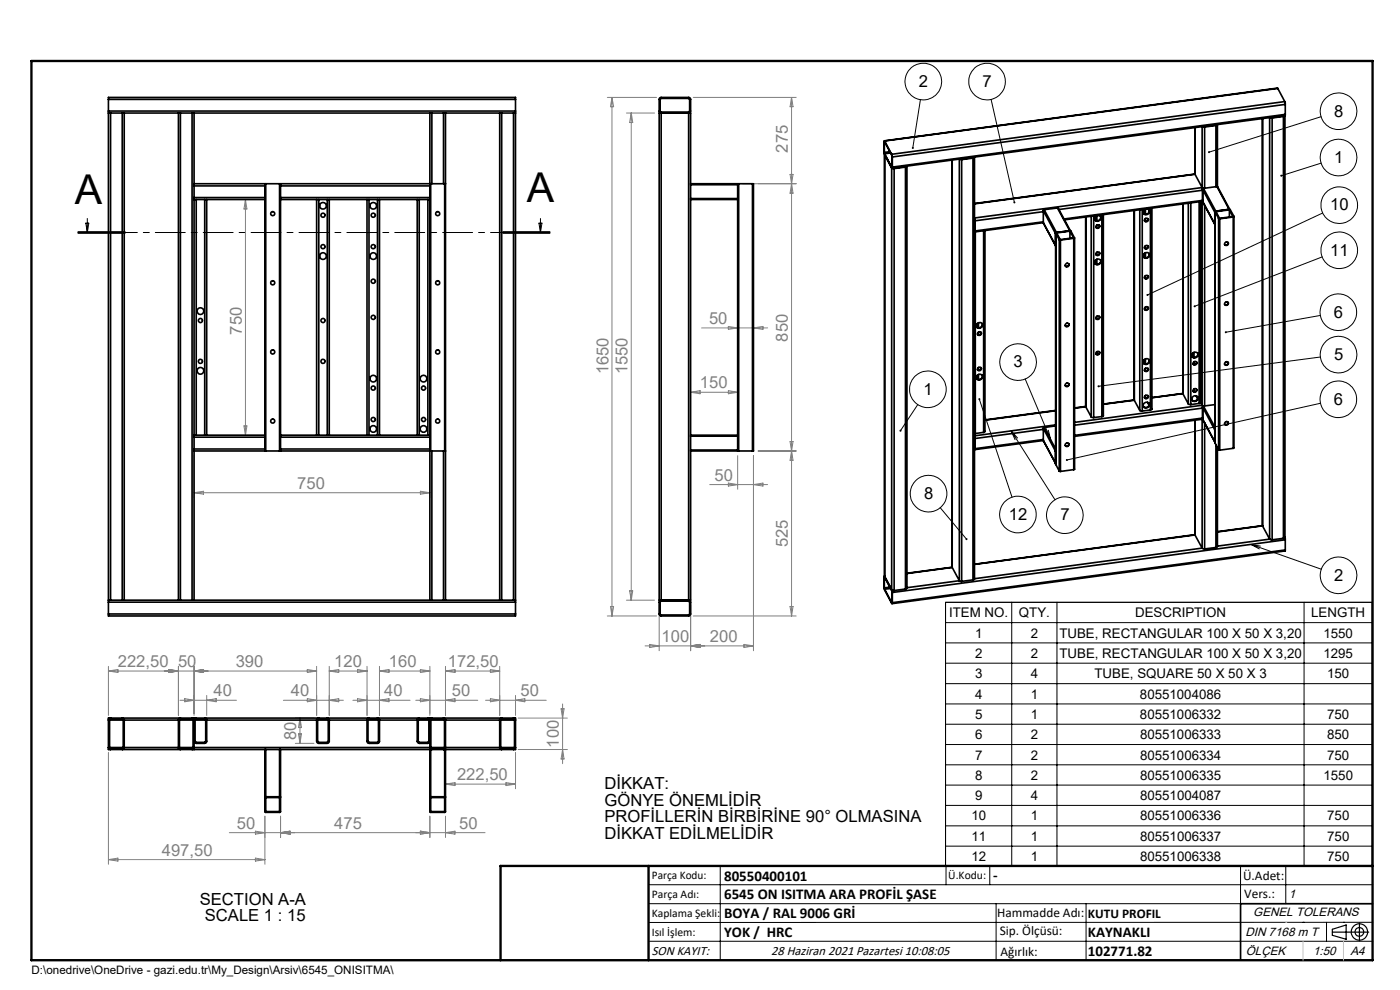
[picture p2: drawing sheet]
<svg xmlns="http://www.w3.org/2000/svg" width="297mm" height="210mm" viewBox="0 0 297 210" stroke-linecap="round" stroke-linejoin="round" font-family="sans-serif">
<g fill="none" stroke="#000" stroke-width=".21">
<path d="M195.3 21.1l-1.7 10.3M210.3 21.1l4.9 21.8M280.2 24.8l-23.7 7.5M280.3 34.6l-8.5 2.7M16.5 49.5h10zM16.5 49.3h10M16.5 49.1h10M18.2 47.3h.6l-.3 2zM18.5 46.3v3M106.7 49.3h10M106.7 49.1h10M106.7 49.5h10"/>
<path d="M114.3 47.3h.7l-.3 2zM114.7 46.3v3M280.5 54.5l-27.1 10.5M280.6 45.2l-37.2 17.4M280.1 66.9l-20 3.6M280.1 75.7l-47.1 6.2M194.7 85.8l-3.7 5.6M207.8 84.7l6.9 20.8M214.5 91.4l9.3 14.6M214.5 91.4l1.4 1.5M214.5 91.4l.8 1.9M217.5 80.4l5.4 12.8"/>
<path d="M221.8 91.5l1.1 1.7M222.4 91.3l.5 1.9M280.1 85.5l-53.8 12.1M199.5 107.7l5.5 6.7M265.4 115.5l14.9 5.2M265.4 115.5l2 .3M265.4 115.5l1.8 .9M200.6 127.8h90.5v56h-90.5zM200.6 132.1h90.5M200.6 136.4h90.5M214.6 127.8v56M224.2 127.8v56"/>
<path d="M276.6 127.8v56M200.6 140.7h90.5M200.6 145h90.5M200.6 149.3h90.5M200.6 153.6h90.5M200.6 157.9h90.5M200.6 162.2h90.5M200.6 166.5h90.5M200.6 170.8h90.5M200.6 175.2h90.5M200.6 179.5h90.5M137.6 187.7h153.6"/>
<path d="M137.6 191.7h153.6M137.6 199.7h153.6M152.8 183.7v20M200.7 183.7v4M210 183.7v4M211.3 191.7v12M230.4 191.7v12M263.2 183.7v20M272.8 183.7v8M276.4 195.6h.1M281.4 195.6v4.1M285 195.6h.1"/>
<path d="M291.2 195.6l-153.6 .1"/>
<circle cx="195.9" cy="17.3" r="3.9"/>
<circle cx="209.4" cy="17.3" r="3.9"/>
<circle cx="284" cy="23.6" r="3.9"/>
<circle cx="284" cy="33.4" r="3.9"/>
<circle cx="284.1" cy="53.1" r="3.9"/>
<circle cx="284.1" cy="43.5" r="3.9"/>
<circle cx="216" cy="76.8" r="3.9"/>
<circle cx="283.9" cy="66.2" r="3.9"/>
<circle cx="284" cy="75.2" r="3.9"/>
<circle cx="196.8" cy="82.6" r="3.9"/>
<circle cx="283.9" cy="84.7" r="3.9"/>
<circle cx="197" cy="104.7" r="3.9"/>
<circle cx="215.9" cy="109.1" r="3.9"/>
<circle cx="225.9" cy="109.3" r="3.9"/>
<circle cx="284" cy="122.1" r="3.9"/>
</g>
<g fill="none" stroke="#000" stroke-width=".25">
<path d="M282.6 197.7h7.8M282.6 197.1l3-.9v3l-3-.8zM288.4 195.8v3.8M106.2 203.7h185"/>
<circle cx="288.4" cy="197.7" r="1.74"/>
<circle cx="288.4" cy="197.7" r=".93"/>
</g>
<path d="M116.7 49.3h-100.2" fill="none" stroke="#000" stroke-width=".21" stroke-dasharray="6.3 1.3 1.3 1.3" stroke-dashoffset="3.9"/>
<g fill="none" stroke="#808080" stroke-width=".21">
<path d="M128.8 20.7h10.5M129.8 20.7v110M129.8 20.7l.4 1.9h-.7zM132.9 24h6M133.9 24v103.3M133.9 24l.3 2h-.6zM147.1 20.7h21.8M157.5 39h11.4M167.6 37h.6l-.3 2zM167.9 20.7v110M167.9 20.7l.3 1.9h-.6zM167.9 39l.3 2h-.6z"/>
<path d="M52.1 42.3v50M52.1 42.3l.3 2h-.6zM148.8 69.6h14M154.5 69.2l2 .4-2 .3zM159.8 69.6l2.1-.4v.7zM41.2 96.7v8.8M51.8 90.3h.6l-.3 2zM91.2 96.7v8.8M146.5 83.2l2-.3v.6zM146.5 83.2h10M146.5 96.7v41.3M154.5 82.9l2 .3-2 .3z"/>
<path d="M156.5 96.7v7.1M159.8 96.7v41.3M160.8 95.7h8.1M167.6 93.7h.6l-.3 2zM167.9 95.7l.3 1.9h-.6zM41.2 104.5l2-.3v.6zM41.2 104.5h50M89.2 104.2l2 .3-2 .3zM150.6 102.8h12.2M154.5 102.5l2 .3-2 .3zM159.8 102.8l2.1-.3v.6zM128.8 130.7h10.5"/>
<path d="M129.5 128.6h.7l-.4 2.1zM132.9 127.3h6M133.6 125.3h.6l-.3 2zM136.8 137h23M137.8 136.7l2 .3-2 .4zM139.8 128.3v9.7M146.5 137l2-.3v.7zM147.1 130.7h21.8M157.8 136.7l2 .3-2 .4zM167.6 128.6h.6l-.3 2.1zM23 159.6v23.7M23 142.3h44.2"/>
<path d="M23 141.3v10.5M23 142.3l2-.3v.7zM35.8 142l2.1 .3-2.1 .4zM37.9 141.3v10.5M38.2 148.5h12M39.2 148.2l2 .3-2 .4zM41.2 141.3v10.5M41.2 142.3l2-.3v.7zM43.9 147.5v4.3M43.9 148.5l2-.3v.7zM60.1 148.5h12.7M62.7 152.3h3.9"/>
<path d="M62.7 157.7h3.9M63.3 155.7h.7l-.4 2zM63.6 152.3v5.4M63.6 152.3l.4 2h-.7zM65.2 148.2l2 .3-2 .4zM65.2 142l2 .3-2 .4zM67.2 141.3v10.5M69.8 148.5l2.1-.3v.7zM69.8 141.3v10.5M69.8 142.3h8.1M69.8 142.3l2.1-.3v.7zM74.9 148.5h12.1"/>
<path d="M75.8 148.2l2.1 .3-2.1 .4zM75.8 142l2.1 .3-2.1 .4zM77.9 141.3v10.5M80.5 142.3h10.7M80.5 148.5l2-.3v.7zM80.5 141.3v10.5M80.5 142.3l2-.3v.7zM88.2 148.5h13.2M89.2 142l2 .3-2 .4zM89.2 148.2l2 .3-2 .4zM91.2 141.3v10.5M94.5 142.3h11.5"/>
<path d="M94.5 141.3v10.5M94.5 142.3l2-.3v.7zM94.5 148.5l2-.3v.7zM103 148.5h12.9M104 142l2 .3-2 .4zM104 148.2l2 .3-2 .4zM106 141.3v10.5M109.4 147.5v4.3M109.4 159.6v7.7M109.4 148.5l1.9-.3v.7zM109.9 152.3h10.5M109.9 159h10.5"/>
<path d="M119 150.3h.7l-.4 2zM119.3 149.3v12.7M119.3 159l.4 2h-.7zM48.6 176.6h54.3M54.2 176.3l2 .3-2 .3zM56.2 173.1v10.2M59.5 173.1v4.6M59.5 176.6l2-.3v.6zM89.2 176.3l2 .3-2 .3zM91.2 173.1v4.6M94.5 173.1v4.6M94.5 176.6l2-.3v.6z"/>
<path d="M94.5 166.3l2-.3v.6zM94.5 166.3h14.9M107.4 166l2 .3-2 .3zM23 182.3l2-.3v.7zM23 182.3h33.2M54.2 182l2 .3-2 .4z"/>
</g>
<g fill="none" stroke="#000" stroke-width=".35">
<path d="M271.1 18.8l-83.5 11.1M271.1 18.8l-83.4 11.1M271.1 18.8l1.5 2.7M23 24h.5M23 21.1v-.4h86.4v.4M23 23.6v.4M23 21.1v2.5M23 24v103.3M23 23.6h86.4M23 21.1h86.4M23.5 24v103.3M23.5 24h2.4"/>
<path d="M25.9 24h.5M25.9 24v103.3M26.4 24v103.3M26.4 24h11.5M37.9 24h.4M37.9 24v103.3M38.3 24h2.4M38.3 24v103.3M40.7 24h.5M40.7 24v103.3M41.2 39v.4M41.2 24h50"/>
<path d="M41.2 24v15M41.2 39.4v2.5M41.2 39h15M41.2 39.4h15M56.2 39h.2M56.2 39v56.7M56.4 39h2.9M56.4 39v56.7M59.3 39h.2M59.3 39v56.7M59.5 39h31.9M59.5 39v56.7"/>
<path d="M59.5 39.4h31.7M91.2 24h.4M91.2 24v103.3M91.4 39h2.9M91.4 39v56.7M91.6 24h2.5M91.6 24v15M94.1 24h.4M94.1 24v15M94.3 39h.2M94.3 39v56.7M94.5 24h11.5"/>
<path d="M94.5 24v103.3M106 24h.4M106 24v103.3M106.4 24h2.5M106.4 24v103.3M108.9 24h.5M108.9 24v103.3M109.4 23.6v.4M109.4 21.1v2.5M109.4 24v103.3M140.1 20.9h6.1l.1 .2v2.5l-.1 .2h-6l-.1-.2zM140.3 24h-.5v103.3h.5"/>
<path d="M140.3 24l-.4-.1-.1-.3v-2.6l.4-.3h6.1l.2 .3v2.6l-.4 .4M140.3 24h5.8M140.3 24v103.3M146.1 24h.4v103.3h-.4M146.1 24v103.3M146.5 39h10M146.5 39.2h10M156.5 39h.2M156.5 39v.2M156.5 39.2v2.9M156.7 39h2.9M156.7 39v56.7"/>
<path d="M159.6 39h.2v56.7h-.2M159.6 39v56.7M187.6 32.2l.1 .6M187.6 32.3l.1 .3M187.6 32.8v89.4M187.7 29.9l-.1 2.4M187.7 32.8l1.5 2.8M187.7 32.8v89.5M187.7 29.9l1.5 2.8M187.7 32.6l1.5 2.8M187.7 30.2l-.1-.1 1.6 2.9v2.4M188.8 32.2l-1.2 .1"/>
<path d="M188.9 32.4l-1.2 .2M189.2 32.7l.1 .6M189.2 35.6v89.5M189.2 35.4h.1M189.3 35.4l-.1 .2M189.3 33.3v2.1M189.7 35.8v89.5M190.4 35.5v.1M190.7 35.5h.1M192.1 35.4l.3-.2v89.6l-.3 .1M192.1 35.4l-2.4 .4M192.1 35.4v89.5"/>
<path d="M192.2 35.3l-2.8 .3M202 34v86.4M203.5 33.8v89.4M203.6 33.8l.4 .1M204 33.9v89.4M204.8 33.6h.1M205 33.5v.1M206.4 33.5l.3-.2v89.5M206.4 33.5l-2.4 .4M206.4 33.5v89.5M206.5 33.4l-2.7 .3M253.5 37l-46.8 6.2"/>
<path d="M253.5 27v10M253.5 37l1.5 2.8M255 39.8l.1 .5-30.5 4.1M255 39.8l-48.3 6.4M255.3 40l-.2 .2M255.3 40l2.6 4.8M255.6 26.9l-.5-.1-.1 13M255.6 26.9v13M256.3 26.7h.1M256.5 26.7h.1M258 26.6l.3-.2v13.2M258 26.6l-2.4 .3"/>
<path d="M258 26.6v13M258 26.4l-2.7 .4M258.2 39.6l2.7 4.8M258.2 39.6l-2.9 .4M258.2 39.6l2.5 4.8M267.8 25.1v86.4M269.9 25l-.5-.1-.1 89.5M269.9 25v89.5M270.6 24.8h.1M270.9 24.7v.1M272.3 24.7l-2.4 .3M272.3 24.7v89.5"/>
<path d="M272.3 24.5l-2.7 .4M272.6 21.5l.1 .6M272.6 21.5l-83.4 11.2M272.6 24.5l-.3 .2M272.6 24.5v89.5M272.6 24.5l-83.4 11.2 .5 .1M272.7 24.3l-.1 .2M272.7 22.1v2.2M272.7 22.1l-83.4 11.2M272.7 24.3l-83.4 11.1M41.2 41.9v.4M41.2 42.3v50"/>
<path d="M41.2 42.3h15M41.2 41.9h15M41.6 42.3v50M43.4 42.3v50M43.9 42.3v50M59.5 42.3h31.7M59.5 41.9h31.7M67.2 42.3v50M67.6 42.3v50M69.4 42.3v50M69.8 42.3v50M77.9 42.3v50"/>
<path d="M78.3 42.3v50M80.1 42.3v50M80.5 42.3v50M88.5 42.3v50M88.9 42.3v50M90.8 42.3v50M146.5 42.3h10M146.5 42.1h10M156.5 42.1v.2M156.5 42.3v50M206.7 46.3l.1 .5M206.7 46.5v2.5"/>
<path d="M206.7 49h.1M206.8 49l-.1 .2M206.8 46.8v2.2M206.9 49.2v42.8M208.7 49v42.7M209 48.9v42.7l-.3 .1M221.3 44.7l2.6 4.8v-.1l.1 49.1M221.3 47.2l2.6 5M221.3 47.2l2.6 4.9M221.3 47.2l-14.5 2M221.3 44.7v2.5M221.3 44.9l-14.5 1.9"/>
<path d="M221.3 47.1l-14.5 1.9M221.5 44.5l-.2 .2M221.5 44.5l2.6 4.8M224 49.5l.7 1.4M224 49.5v49M224.1 49.3l-.1 .2M224.2 49.4l2.8-.4 .8 1.4-2.9 .4zM224.3 44.1l.2 .1 2.6 4.8M224.3 44.1l-2.8 .4M224.3 44.1l2.6 4.9M224.7 50.9h.3M224.7 50.9v49"/>
<path d="M225 50.9v49.1M226.7 56v.3a.41 .41 0 0 1-.7 .1M226.9 49h.3l.7 1.4M226.9 49l-2.8 .3M227 49v1.5M227.8 50.5l-2.8 .4M227.8 50.5v49.1M227.9 50.4l-.1 .1M228 50.4v49.1l-.2 .1M230.3 46v40.3M231.5 45.9v42.5M232 45.8v42.8"/>
<path d="M232.4 55.2a.63 .63 0 0 1 1 .1 .63 .63 0 0 1-.4 .9 .63 .63 0 0 1-.7-.8zM232.4 45.9v.9M232.4 55.2v.8M232.5 45.9a.63 .63 0 0 1 1.1 .3 .63 .63 0 0 1-.9 .7 .55 .55 0 0 1-.5-.4 .55 .55 0 0 1 .3-.6zM232.7 45.7v1.1M232.7 47.8v.5M232.7 53.5v.6M232.7 55v1.1M233.3 47.8l-.1 .3a.47 .47 0 0 1-.7 .1M233.3 53.6l-.1 .3a.44 .44 0 0 1-.7 .1M233.5 45.9a.72 .72 0 0 1-.4 .9 .72 .72 0 0 1-.9-.2M233.5 55.2a.73 .73 0 0 1-.4 .8 .73 .73 0 0 1-.9-.2"/>
<path d="M233.8 45.6v42.8M234.1 45.5v42.7l-.3 .2M240.6 44.7v40.2M241.8 44.5v42.6M242.3 44.4v42.8M242.7 44.6a.65 .65 0 0 1 1.1 0 .65 .65 0 0 1-.7 .9 .55 .55 0 0 1-.5-.3 .55 .55 0 0 1 .1-.6zM242.7 53.8a.65 .65 0 0 1 .9-.2 .65 .65 0 0 1 .2 .9 .65 .65 0 0 1-.9 .2 .55 .55 0 0 1-.2-.9zM242.7 44.5v.9M242.7 53.8v.8M243 44.4v1.1M243 46.3v.6M243 52.1v.6"/>
<path d="M243 53.6v1.1M243 58.5v.6M243.6 46.4l-.1 .3a.44 .44 0 0 1-.7 .1M243.6 52.2l-.1 .2a.47 .47 0 0 1-.7 .2M243.6 58.6l-.1 .2a.47 .47 0 0 1-.7 .1M243.8 44.5a.73 .73 0 0 1-.4 .9 .73 .73 0 0 1-.9-.2M243.8 53.8a.73 .73 0 0 1-.4 .8 .73 .73 0 0 1-.9-.1M244.1 44.2v42.8M244.4 44.2v42.6l-.3 .2M250.9 43.3v40.2M252.1 43.1v42.6M252.6 43.1v42.7"/>
<path d="M254.4 42.8v42.8M254.7 42.8v42.6M255 42.7v43.3M255.1 42.7v-.2l-29.4 4M255.1 42.7l-29.3 3.9M255.1 42.7l2.7 5-.1-.2M255.1 40.2v2.5M255.1 40.2l2.6 4.8M255.1 42.7l2.6 4.8M255.6 43.5v42.6M257.7 45v2.5M257.8 44.9l-.1 .1"/>
<path d="M257.8 44.9v49.1l.7 1.4M257.8 44.9l.7 1.4M257.9 44.8l-.1 .1M258 44.9l2.8-.4 .7 1.4-2.8 .4zM258.5 46.3l.3 .1M258.5 46.3v49.1M258.8 46.4v49.1M260.5 51.5a.44 .44 0 0 1-.2 .4 .44 .44 0 0 1-.5-.1M260.7 44.4l.3 .1 .8 1.4-.2 .1M260.7 44.4l-2.8 .4M260.8 44.5v1.5M261.6 46l-2.8 .4"/>
<path d="M261.6 46v49.1M261.8 45.9v49.1l-.2 .1M207.2 68.8a.67 .67 0 0 1 .8-.4 .67 .67 0 0 1 .4 .8 .67 .67 0 0 1-.8 .4 .56 .56 0 0 1-.4-.8zM207.3 79.6a.64 .64 0 0 1 1.1 .1 .64 .64 0 0 1-.7 .9 .54 .54 0 0 1-.5-.3 .54 .54 0 0 1 .1-.7zM207.3 68.6v.9M207.3 79.6v.8M207.6 68.5v1M207.6 70.4v.6M207.6 78v.5M207.6 79.4v1.1M208.1 70.5v.3a.44 .44 0 0 1-.7 .1M208.1 78v.2a.47 .47 0 0 1-.7 .2"/>
<path d="M208.4 68.6a.71 .71 0 0 1-.4 .8 .71 .71 0 0 1-.8-.1M208.4 79.6a.71 .71 0 0 1-.4 .8 .71 .71 0 0 1-.8-.1M226.7 68.7v.3a.41 .41 0 0 1-.7 .1M232.7 67.1v.6M232.7 74.6v.6M233.3 67.1l-.3 .5-.5-.1M233.3 74.6l-.1 .4a.47 .47 0 0 1-.7 .1M242.7 76.4a.65 .65 0 0 1 1.1 0 .65 .65 0 0 1-.7 .9 .56 .56 0 0 1-.5-.3 .56 .56 0 0 1 .1-.6zM242.7 76.3v.8M243 65.1v.6M243 76.1v1.1M243 78.1v.6"/>
<path d="M243.6 65.2l-.1 .3a.44 .44 0 0 1-.7 .1M243.6 78.2l-.1 .3a.47 .47 0 0 1-.7 .1M243.8 76.3a.72 .72 0 0 1-.4 .8 .72 .72 0 0 1-.9-.1M252.9 75.1a.67 .67 0 0 1 .9-.4 .67 .67 0 0 1 .4 .8 .67 .67 0 0 1-.9 .4 .54 .54 0 0 1-.4-.8zM253 74.9v.9M253.3 74.7v1.1M253.3 76.7v.6M253.9 76.8l-.1 .3a.44 .44 0 0 1-.7 .1M254.1 74.9a.71 .71 0 0 1-.4 .8 .71 .71 0 0 1-.8-.1M260.5 64.2a.44 .44 0 0 1-.2 .4 .44 .44 0 0 1-.5-.1M260.5 76.9a.44 .44 0 0 1-.2 .4 .44 .44 0 0 1-.5-.1M41.2 92.3v.4"/>
<path d="M41.2 95.2v.5M41.2 92.7v2.5M41.2 95.7v31.6M41.2 92.3h15M41.2 95.7h15M41.2 92.7h15M41.2 95.2h15M56.2 95.7h.2M56.4 95.7h2.9M59.3 95.7h.2M59.5 95.7h31.9M59.5 92.3h31.7"/>
<path d="M59.5 92.7h31.7M59.5 95.2h31.7M91.4 95.7h2.9M91.6 95.7v31.6M94.1 95.7v31.6M94.3 95.7h.2M146.5 92.3h10M146.5 95.7h10M146.5 92.5h10M146.5 95.5h10M156.5 92.3v.2M156.5 95.5v.2"/>
<path d="M156.5 95.7h.2M156.5 92.5v3M156.7 95.7h2.9M206.7 92.7l.1 2.4M206.7 92h.2M206.8 95.2l-.1 .1M206.8 93v2.2M208.7 91.7l-1.8 .3M221.3 93.4l2.6 4.9zM221.3 90.9l2.6 4.8v-.1M221.3 93.4l-14.5 2M221.3 90.9v2.5"/>
<path d="M221.3 91.1l-14.5 1.9M221.3 93.2l-14.5 2M221.5 90.7l-.2 .2M221.5 90.7l2.4 4.5M223.9 90.1l-17.2 2.4 .1 .5M223.9 87.1l-14.9 2M223.9 90.3l-2.4 .4M224 98.5l.7 1.4M224.7 99.9l.3 .1M226.7 81.4v.3a.44 .44 0 0 1-.7 .1M226.7 94.1l-.1 .4h-.6M227.8 99.6l-2.8 .4"/>
<path d="M230.3 86.2l-2.3 .3M230.3 86.3l1.2 2.1M230.3 86.3l-2.3 .3M231.5 88.4l.5 .2M233.8 88.4l-1.8 .2M240.6 84.8l-6.5 .9M240.6 84.9l1.2 2.2M240.6 84.9l-6.5 .9M241.8 87.1l.5 .1M242.7 85.6a.65 .65 0 0 1 1.1 0 .65 .65 0 0 1-.7 .9 .55 .55 0 0 1-.5-.3 .55 .55 0 0 1 .1-.6zM243 83.9v.6M243.4 85.3l.4 .7"/>
<path d="M243.6 84l-.1 .3a.44 .44 0 0 1-.7 0M243.8 85.5a.73 .73 0 0 1-.4 .8 .73 .73 0 0 1-.9-.1M244.1 87l-1.8 .2M250.9 83.5l-6.5 .9M250.9 83.5l1.2 2.2M252.1 85.7l.5 .1M252.9 84.3a.67 .67 0 0 1 .9-.4 .67 .67 0 0 1 .4 .9 .67 .67 0 0 1-.9 .4 .54 .54 0 0 1-.4-.9zM253.3 82.5v.6M253.5 89.1v24.4M253.7 84l.4 .6M253.9 82.6l-.1 .2a.47 .47 0 0 1-.7 .2M254.1 84.2a.71 .71 0 0 1-.4 .8 .71 .71 0 0 1-.8-.2"/>
<path d="M254.4 85.6l-1.8 .2M254.7 85.4l-.3 .2M254.7 85.4l.3 .6M255 86l.1 .6-27.1 3.6M255 88.9v27.4M255 86l-27 3.6M255.1 88.9v-.2l-27.1 3.6M255.1 88.9l-27.1 3.7M255.1 88.9l2.7 4.9-.1-.1M255.1 86.4v2.5M255.1 86.4l2.6 4.8M255.1 88.9l2.6 4.8"/>
<path d="M255.3 86.1l-.2 .3M255.3 86.1l2.5 4.6M255.6 89.7v26.7M257.7 91.2v2.5M257.8 91.1l-.1 .1M257.8 85.8l-2.5 .3M258 94.3v21.8M258.3 94.9v21l-.3 .2M258.5 95.4l.3 .1M260.5 89.6a.44 .44 0 0 1-.2 .4 .44 .44 0 0 1-.5-.1M261.6 95.1l-2.8 .4M206.7 119.7l46.8-6.3z"/>
<path d="M253.5 113.5l1.5 2.8M255 116.3l.6 .1M255 116.3l-48.3 6.5M258 116.1l-2.4 .3M267.8 111.5l-9.5 1.3M267.8 111.5l1.5 2.9M269.3 114.4l.6 .1M269.3 114.4l-11 1.4M272.3 114.2l-2.4 .3M272.6 114l.1 .5M272.6 114l-.3 .2M272.7 116.7v.2l-83.5 11.1"/>
<path d="M272.7 114.5l-83.4 11.2M272.7 116.7l-83.4 11.1M272.7 114.5v2.2M23 127.3h.5M23 127.3v.4M23 130.2v.5h86.4v-.5M23 127.7v2.5M23 127.7h86.4M23 130.2h86.4M23.5 127.3h2.4M25.9 127.3h.5M26.4 127.3h11.5"/>
<path d="M37.9 127.3h.4M38.3 127.3h2.4M40.7 127.3h.5M41.2 127.3h50M91.2 127.3h.4M91.6 127.3h2.5M94.1 127.3h.4M94.5 127.3h11.5M106 127.3h.4M106.4 127.3h2.5M108.9 127.3h.5M109.4 127.3v.4"/>
<path d="M109.4 127.7v2.5M140.1 127.6h6.1l.1 2.7-.2 .1h-5.9l-.1-.1zM140.3 127.3l-.5 .4v2.6l.4 .4 6.1-.1 .2-.3v-2.6l-.4-.4M140.3 127.3h5.8M187.6 124.6v.5l1.6 2.9 .1-.2M187.6 124.7l.1 .3M187.6 122.2h.1M187.6 122.2l.1 .1M187.7 122.3l-.1 2.4M187.7 122.3l1.5 2.8M187.7 125l1.5 2.8M187.7 122.5h-.1l1.6 2.9v2.4"/>
<path d="M188.8 124.6l-1.2 .1M188.9 124.8l-1.2 .2M189.2 125.1l.5 .2M189.2 125.1l.1 .6M189.2 127.8h.1M189.3 125.7v2.1M192.1 124.9l-2.4 .4M202 120.3l-9.6 1.3M202 120.4l1.5 2.8M202 120.4l-9.6 1.3M203.5 123.2l.5 .1M203.5 123.2l-11.1 1.5"/>
<path d="M206.4 123l-2.4 .3M206.7 122.8l-.3 .2M23 158.6l.1 .3 .4 .1M23 152.7v-.4h86.4v.4M23 158.6v.4h33.2M23 152.7v5.9M23.2 158.6l.2 .2h2.6l.1-.2M23.2 152.7l.3-.2h2.4l.2 .2M23.2 152.7v5.9M23.2 158.6h2.9M23.2 152.7h2.9M23.5 152.3l-.3 .1-.2 .3"/>
<path d="M25.9 152.3l.3 .1 .2 .3M26.1 152.7v5.9M26.4 158.6l-.1 .2-.4 .2M26.4 152.7v5.9M26.4 158.6h11.5M26.4 152.7h11.5M37.9 158.6l.1 .3 .3 .1M37.9 152.7v5.9M38.1 158.6l.1 .2h2.7l.1-.2M38.1 152.7l.2-.2h2.4l.3 .2M38.1 152.7v5.9M38.1 158.6h2.9"/>
<path d="M38.1 152.7h2.9M38.3 152.3l-.3 .1-.1 .3M40.7 152.3l.4 .2 .1 .2M41 152.7v5.9M41.2 158.6l-.1 .3-.4 .1M41.2 152.3v.4M41.2 158.6v.4M41.2 152.7v5.9M41.2 158.6h50M41.4 152.7v4.5l.2 .3h1.8l.2-.2v-4.6M41.4 152.7l.2-.2h1.8l.2 .2M41.4 152.7h2.2"/>
<path d="M41.6 152.3l-.2 .1-.2 .3M43.4 152.3l.3 .1 .2 .3M43.9 152.7l-.1 4.8-.4 .2h-1.8l-.2-.1-.2-.4M43.9 152.7h23.3M56.2 159h.2M56.2 159v10h.2M56.4 159v10M56.4 159h2.9M59.3 159h.2M59.3 159v10M59.5 159v10h-.2M59.5 159h31.7"/>
<path d="M67.2 152.7v4.5l.2 .4 .2 .1h1.8l.4-.4v-4.6M67.4 152.7v4.5l.2 .3h1.8l.2-.2v-4.6M67.4 152.7l.2-.2h1.8l.2 .2M67.4 152.7h2.2M67.6 152.3l-.2 .1-.2 .3M69.4 152.3l.3 .1 .1 .3M69.8 152.7h8.1M77.9 152.7v4.6l.4 .4h1.8l.4-.4v-4.6M78.1 152.7v4.6l.2 .2h1.8l.2-.2v-4.6M78.1 152.7l.2-.2h1.8l.2 .2M78.1 152.7h2.2M78.3 152.3l-.3 .2-.1 .2"/>
<path d="M80.1 152.3l.3 .2 .1 .2M80.5 152.7h8M88.5 152.7l.1 4.8 .3 .2h1.9l.3-.2 .1-.3M88.7 152.7v4.6l.2 .2h1.9l.2-.2v-4.6M88.7 152.7l.2-.2h1.9l.2 .2M88.7 152.7h2.3M88.9 152.3l-.4 .4M90.8 152.3l.4 .4M91.2 158.6l.1 .3 .3 .1M91.2 152.3v.4M91.2 158.6v.4M91.2 159h.2"/>
<path d="M91.2 159v10h.2M91.2 152.7v5.9M91.4 159v10M91.4 159h2.9M91.4 158.6l.1 .2h2.7l.1-.2M91.4 152.7l.2-.2h2.5l.2 .2M91.4 152.7v5.9M91.4 158.6h2.9M91.4 152.7h2.9M91.6 152.3l-.3 .2-.1 .2M94.1 152.3l.3 .2 .1 .2M94.3 152.7v5.9"/>
<path d="M94.3 159h.2M94.3 159v10M94.5 158.6l-.1 .3-.3 .1M94.5 159v10h-.2M94.5 152.7v5.9M94.5 158.6h11.5M94.5 152.7h11.5M106 158.6l.1 .2 .3 .2M106 152.7v5.9M106.2 152.7l.2-.2h2.5l.2 .2M106.2 158.6l.2 .2h2.6l.1-.2M106.2 152.7v5.9"/>
<path d="M106.2 158.6h2.9M106.2 152.7h2.9M106.4 152.3l-.4 .4M108.9 152.3l.5 .4M109.1 152.7v5.9M109.4 158.6l-.1 .2-.4 .2M109.4 158.6v.4h-14.9M109.4 152.7v5.9M56.4 169l-.2 .1v3.2h3.2l.1-3.2-.2-.1M56.4 169.2h2.9v2.9h-2.9zM56.4 169h2.9M91.4 169l-.2 .1 .1 3.2h3.2v-3.2l-.2-.1"/>
<path d="M91.4 169.2h2.9v2.9h-2.9zM91.4 169h2.9M291.2 191.7h-28v12"/>
<circle cx="57.8" cy="45.3" r=".43"/>
<circle cx="57.8" cy="60" r=".44"/>
<circle cx="68.5" cy="54.3" r=".71"/>
<circle cx="68.5" cy="43.7" r=".71"/>
<circle cx="68.5" cy="52.3" r=".44"/>
<circle cx="68.5" cy="45.7" r=".44"/>
<circle cx="79.2" cy="52.3" r=".44"/>
<circle cx="79.2" cy="45.7" r=".44"/>
<circle cx="79.2" cy="59.7" r=".44"/>
<circle cx="79.2" cy="43.7" r=".7"/>
<circle cx="79.2" cy="54.3" r=".7"/>
<circle cx="92.9" cy="60" r=".45"/>
<circle cx="92.9" cy="45.3" r=".44"/>
<circle cx="226.4" cy="56.2" r=".4"/>
<circle cx="232.9" cy="48.1" r=".39"/>
<circle cx="232.9" cy="53.9" r=".39"/>
<circle cx="243.2" cy="58.8" r=".41"/>
<circle cx="243.2" cy="52.5" r=".41"/>
<circle cx="243.2" cy="46.7" r=".4"/>
<circle cx="260.2" cy="51.7" r=".41"/>
<circle cx="42.5" cy="76.7" r=".44"/>
<circle cx="42.5" cy="68" r=".43"/>
<circle cx="42.5" cy="66" r=".71"/>
<circle cx="42.5" cy="78.7" r=".71"/>
<circle cx="57.8" cy="74.7" r=".44"/>
<circle cx="68.5" cy="76.7" r=".45"/>
<circle cx="68.5" cy="68" r=".44"/>
<circle cx="79.2" cy="67.3" r=".44"/>
<circle cx="92.9" cy="74.7" r=".45"/>
<circle cx="207.8" cy="78.3" r=".41"/>
<circle cx="207.8" cy="70.8" r=".4"/>
<circle cx="226.4" cy="68.9" r=".4"/>
<circle cx="232.9" cy="67.4" r=".4"/>
<circle cx="232.9" cy="74.9" r=".39"/>
<circle cx="243.2" cy="78.4" r=".4"/>
<circle cx="243.2" cy="65.5" r=".4"/>
<circle cx="253.5" cy="77.1" r=".4"/>
<circle cx="260.2" cy="77.1" r=".41"/>
<circle cx="260.2" cy="64.4" r=".41"/>
<circle cx="57.8" cy="89.3" r=".43"/>
<circle cx="79.2" cy="89" r=".44"/>
<circle cx="79.2" cy="82.3" r=".44"/>
<circle cx="79.2" cy="91" r=".69"/>
<circle cx="79.2" cy="80.3" r=".7"/>
<circle cx="89.8" cy="91" r=".7"/>
<circle cx="89.9" cy="89" r=".43"/>
<circle cx="89.9" cy="82.3" r=".43"/>
<circle cx="89.9" cy="80.3" r=".71"/>
<circle cx="92.9" cy="89.3" r=".44"/>
<circle cx="226.4" cy="81.7" r=".39"/>
<circle cx="226.4" cy="94.4" r=".39"/>
<circle cx="243.2" cy="84.2" r=".4"/>
<circle cx="253.5" cy="82.8" r=".41"/>
<circle cx="260.2" cy="89.8" r=".41"/>
</g>
<path d="M6.7 12.9h284.5v190.8h-284.5zM137.6 183.7v20M291.2 183.7h-185v20" fill="none" stroke="#000" stroke-width=".5"/>
<path d="M276.4 199.7v4M285 199.7v4" fill="none" stroke="#c0c0c0" stroke-width=".21"/>
<path d="M272.8 195.6h.1" fill="none" stroke="#c0c0c0" stroke-width=".25"/>
<path d="M271.7 37.1l-.1 .2h.2h-.2a.22 .22 0 0 0 .3 .2 .22 .22 0 0 0 .1-.3 .22 .22 0 0 0-.3-.1zM256.4 32.1l-.1 .2h.2h-.2a.21 .21 0 0 0 .3 .2 .21 .21 0 0 0 .1-.3 .21 .21 0 0 0-.3-.1zM259.9 70.4v.1h.2h-.2a.22 .22 0 0 0 .3 .1 .22 .22 0 0 0 0-.3 .22 .22 0 0 0-.3 .1zM253.3 64.8l-.1 .3 .2-.1-.2 .1a.22 .22 0 0 0 .3 .1 .22 .22 0 0 0 .1-.3 .22 .22 0 0 0-.3-.1zM243.3 62.4l-.1 .2h.2h-.2a.21 .21 0 0 0 .3 .1 .21 .21 0 0 0 .1-.3 .21 .21 0 0 0-.3 0zM232.9 81.8l-.1 .2 .2-.1-.2 .1a.21 .21 0 0 0 .3 .2 .21 .21 0 0 0 .1-.4 .21 .21 0 0 0-.3 0zM207.6 84.5a.22 .22 0 0 0 0 .3 .22 .22 0 0 0 .4-.1 .22 .22 0 0 0-.2-.3v.3zM226.2 97.4l-.1 .2h.2h-.2a.22 .22 0 0 0 .3 .2 .22 .22 0 0 0 .1-.4 .22 .22 0 0 0-.3 0zM215 42.8v.2l.2 .1v-.2v.2a.22 .22 0 0 0 .2-.3 .22 .22 0 0 0-.4 0zM204.9 114.2v.3h.3l-.2-.1 .2 .1a.2 .2 0 0 0 0-.3 .2 .2 0 0 0-.3 0zM193.5 31.3l.1 .3v-.2v.2l.3-.2a.21 .21 0 0 0-.2-.2 .21 .21 0 0 0-.2 .1zM190.9 91.2l-.1 .2 .1 .1 .1-.1v.2a.22 .22 0 0 0 .2-.3 .22 .22 0 0 0-.3-.1z" fill="#000"/>
<path d="M56.4 169.2h2.9v2.9h-2.9zM56.2 169v3.3h3.3v-3.2zM78.1 152.6l2-.1 .2 .2-.1 4.7-2 .1-.1-.2zM78 152.4l-.1 .2v4.8l.3 .3 2.1-.1 .2-.2v-4.8l-.3-.3zM41.4 152.6l2.1-.1 .1 .2-.1 4.7h-2.1zM41.3 152.4l-.1 .3v4.7l.4 .3 2-.1 .3-.2v-4.8l-.4-.3zM67.4 152.6l2.1-.1 .1 .2-.1 4.7h-2.1zM67.3 152.5l-.1 4.9 .4 .3 2-.1 .3-.2v-4.8l-.4-.3h-1.9zM91.4 152.6l2.7-.1 .2 .2-.1 6.1-2.8-.1zM91.3 152.5l-.1 6.2 .3 .3h2.7l.3-.3v-6.1l-.3-.3h-2.7zM88.8 152.6l2-.1 .2 .2-.1 4.7-2 .1-.2-.2zM88.7 152.4l-.2 .3v4.7l.4 .3 2-.1 .3-.3v-4.6l-.4-.4zM23.2 152.6l2.8-.1 .1 .2-.1 6.1-2.8-.1zM23.2 152.4l-.2 .3v6l.3 .3h2.8l.3-.3v-6.1l-.4-.3zM38.1 152.7l.1-.2 2.8 .1-.1 6.2-2.8-.1zM38 152.4l-.1 .2v6.1l.2 .3h2.9l.2-.3v-6.1l-.4-.3zM106.3 152.6l2.6-.1 .2 .2v5.9l-.1 .2h-2.7l-.1-.2zM106.1 152.5l-.1 6.3 .3 .2h2.8l.3-.4-.1-6-.3-.3h-2.6zM91.4 169.2h2.9v2.9h-2.9zM91.2 169v3.3h3.3v-3.2z" fill-rule="evenodd" fill="#000"/>
<g font-size="8.7">
<text x="15.8" y="43.3">A</text>
<text x="111.8" y="42.8">A</text>
</g>
<g font-size="3.5">
<text x="194.9" y="18.4">2</text>
<text x="208.4" y="18.4">7</text>
<text x="283" y="24.7">8</text>
<text x="283" y="34.5">1</text>
<text x="282.2" y="44.6">10</text>
<text x="282.2" y="54.2">11</text>
<text x="283" y="67.3">6</text>
<text x="215" y="77.9">3</text>
<text x="283" y="76.3">5</text>
<text x="195.9" y="83.7">1</text>
<text x="283" y="85.8">6</text>
<text x="196" y="105.8">8</text>
<text x="214" y="110.3">12</text>
<text x="224.9" y="110.4">7</text>
<text x="283" y="123.1">2</text>
<text x="128.2" y="167.3">DİKKAT:</text>
<text x="128.2" y="170.9">GÖNYE ÖNEMLİDİR</text>
<text x="128.2" y="174.4">PROFİLLERİN BİRBİRİNE 90° OLMASINA</text>
<text x="128.2" y="177.9">DİKKAT EDİLMELİDİR</text>
<text x="42.4" y="191.9">SECTION A-A</text>
<text x="43.5" y="195.5">SCALE 1 : 15</text>
</g>
<g font-size="3.5" fill="#808080">
<text x="167.2" y="32.4" transform="rotate(-90 167.2 32.4)">275</text>
<text x="51.3" y="71" transform="rotate(-90 51.3 71)">750</text>
<text x="150.4" y="68.8">50</text>
<text x="167.2" y="72.5" transform="rotate(-90 167.2 72.5)">850</text>
<text x="129.1" y="79.4" transform="rotate(-90 129.1 79.4)">1650</text>
<text x="133.1" y="79.4" transform="rotate(-90 133.1 79.4)">1550</text>
<text x="148.5" y="82.4">150</text>
<text x="151.6" y="102">50</text>
<text x="63.1" y="103.7">750</text>
<text x="167.2" y="116" transform="rotate(-90 167.2 116)">525</text>
<text x="140.3" y="136.2">100</text>
<text x="150.6" y="136.2">200</text>
<text x="25" y="141.5">222,50</text>
<text x="37.8" y="141.5">50</text>
<text x="50" y="141.5">390</text>
<text x="70.9" y="141.5">120</text>
<text x="82.5" y="141.5">160</text>
<text x="95" y="141.5">172,50</text>
<text x="45.3" y="147.7">40</text>
<text x="61.7" y="147.7">40</text>
<text x="81.5" y="147.7">40</text>
<text x="95.9" y="147.7">50</text>
<text x="110.4" y="147.7">50</text>
<text x="62.9" y="157" transform="rotate(-90 62.9 157)">80</text>
<text x="118.6" y="158.6" transform="rotate(-90 118.6 158.6)">100</text>
<text x="97" y="165.5">222,50</text>
<text x="50.3" y="175.8">50</text>
<text x="70.9" y="175.8">475</text>
<text x="97.4" y="175.8">50</text>
<text x="34.3" y="181.5">497,50</text>
</g>
<g font-size="3.2">
<text x="153.6" y="186.8">80550400101</text>
<text x="153.6" y="190.8">6545 ON ISITMA ARA PROFİL ŞASE</text>
<text x="210.7" y="186.6">-</text>
<text x="153.6" y="194.8">BOYA / RAL 9006 GRİ</text>
<text x="153.6" y="198.8">YOK / HRC</text>
<text x="230.8" y="198.7">KAYNAKLI</text>
<text x="230.8" y="202.8">102771.82</text>
</g>
<g font-size="2.8">
<text x="201.4" y="130.9">ITEM NO.</text>
<text x="216.2" y="130.9">QTY.</text>
<text x="240.8" y="130.9">DESCRIPTION</text>
<text x="278.2" y="130.9">LENGTH</text>
<text x="206.8" y="135.3">1</text>
<text x="218.7" y="135.3">2</text>
<text x="224.7" y="135.3">TUBE, RECTANGULAR 100 X 50 X 3,20</text>
<text x="280.8" y="135.3">1550</text>
<text x="206.8" y="139.6">2</text>
<text x="206.8" y="143.9">3</text>
<text x="218.7" y="139.6">2</text>
<text x="218.7" y="143.9">4</text>
<text x="224.7" y="139.6">TUBE, RECTANGULAR 100 X 50 X 3,20</text>
<text x="232.2" y="143.9">TUBE, SQUARE 50 X 50 X 3</text>
<text x="280.8" y="139.6">1295</text>
<text x="281.5" y="143.9">150</text>
<text x="206.8" y="148.2">4</text>
<text x="218.7" y="148.2">1</text>
<text x="241.8" y="148.2">80551004086</text>
<text x="206.9" y="152.5">5</text>
<text x="218.7" y="152.5">1</text>
<text x="241.8" y="152.5">80551006332</text>
<text x="281.6" y="152.5">750</text>
<text x="206.9" y="156.8">6</text>
<text x="206.9" y="161.1">7</text>
<text x="218.7" y="156.8">2</text>
<text x="218.7" y="161.1">2</text>
<text x="241.8" y="156.8">80551006333</text>
<text x="241.8" y="161.1">80551006334</text>
<text x="281.6" y="156.8">850</text>
<text x="281.6" y="161.1">750</text>
<text x="206.9" y="165.4">8</text>
<text x="218.7" y="165.4">2</text>
<text x="241.9" y="165.4">80551006335</text>
<text x="280.8" y="165.4">1550</text>
<text x="206.9" y="169.7">9</text>
<text x="218.7" y="169.7">4</text>
<text x="241.9" y="169.7">80551004087</text>
<text x="206.1" y="174">10</text>
<text x="206.1" y="178.4">11</text>
<text x="218.7" y="174">1</text>
<text x="218.7" y="178.4">1</text>
<text x="241.9" y="174">80551006336</text>
<text x="241.9" y="178.4">80551006337</text>
<text x="281.6" y="174">750</text>
<text x="281.6" y="178.4">750</text>
<text x="206.1" y="182.7">12</text>
<text x="218.7" y="182.7">1</text>
<text x="241.9" y="182.7">80551006338</text>
<text x="281.6" y="182.7">750</text>
<text x="263.7" y="186.7">Ü.Adet:</text>
<text x="263.9" y="190.5">Vers.:</text>
<text x="211.5" y="194.5">Hammadde Adı:</text>
<text x="230.8" y="194.7">KUTU PROFIL</text>
<text x="138.3" y="202.6">SON KAYIT:</text>
<text x="163.6" y="202.6">28 Haziran 2021 Pazartesi 10:08:05</text>
<text x="212.1" y="198.4">Sip. Ölçüsü:</text>
<text x="212.2" y="202.7">Ağırlık:</text>
</g>
<g font-size="2.6">
<text x="273.4" y="190.4">1</text>
<text x="265.9" y="194.4">GENEL TOLERANS</text>
<text x="264.2" y="198.5">DIN 7168 m T</text>
<text x="264.3" y="202.6">ÖLÇEK</text>
<text x="278.5" y="202.6">1:50</text>
<text x="286.5" y="202.6">A4</text>
</g>
<g font-size="2.5">
<text x="138.3" y="186.4">Parça Kodu:</text>
<text x="138.3" y="190.5">Parça Adı:</text>
<text x="201.2" y="186.5">Ü.Kodu:</text>
<text x="138.3" y="194.5">Kaplama Şekli:</text>
<text x="138.3" y="198.6">Isıl İşlem:</text>
<text x="6.7" y="206.7">D:\onedrive\OneDrive - gazi.edu.tr\My_Design\Arsiv\6545_ONISITMA\</text>
</g>
</svg>
